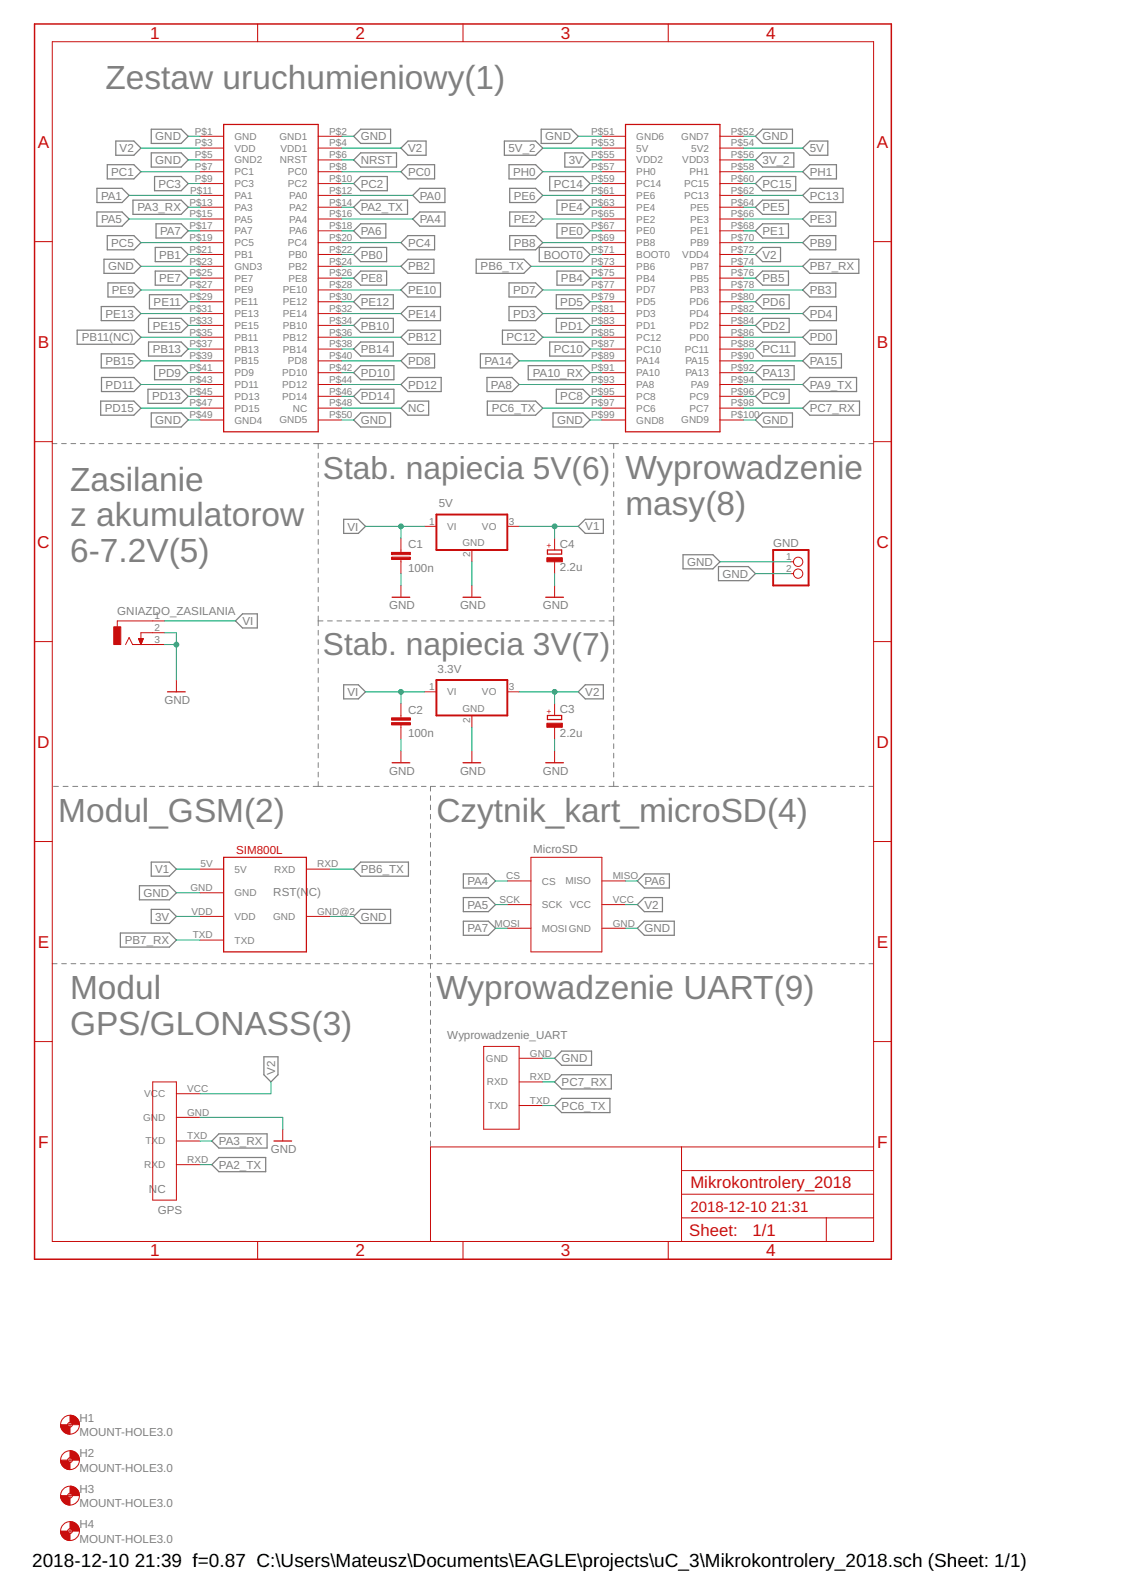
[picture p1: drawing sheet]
<svg xmlns="http://www.w3.org/2000/svg" width="210mm" height="297mm" viewBox="0 0 210 297" stroke-linecap="round" stroke-linejoin="round" font-family="sans-serif">
<g fill="none" stroke="#808080" stroke-width=".19">
<path d="M9.7 82.6h.9M11.5 82.6h.8M13.2 82.6h.9M15 82.6h.8M16.7 82.6h.9M18.4 82.6h.9M20.2 82.6h.8M21.9 82.6h.9M23.6 82.6h.9M25.4 82.6h.8M27.1 82.6h.9M28.9 82.6h.8"/>
<path d="M30.6 82.6h.9M32.3 82.6h.9M34.1 82.6h.8M35.8 82.6h.9M37.5 82.6h.9M39.3 82.6h.9M41 82.6h.9M42.8 82.6h.8M44.5 82.6h.9M46.2 82.6h.9M48 82.6h.8M49.7 82.6h.9"/>
<path d="M51.4 82.6h.9M53.2 82.6h.9M54.9 82.6h.9M56.7 82.6h.8M58.4 82.6h1.8M59.3 82.6v.9M59.3 84.4v.9M59.3 86.2v.9M59.3 88v.9M59.3 89.7v1M59.3 91.5v1M59.3 93.3v.9"/>
<path d="M59.3 95.1v.9M59.3 96.9v.9M59.3 98.7v.9M61 82.6h.9M62.8 82.6h.8M64.5 82.6h.9M66.3 82.6h.8M68 82.6h.9M69.7 82.6h.9M71.5 82.6h.9M73.2 82.6h.9M75 82.6h.9"/>
<path d="M76.7 82.6h.9M78.5 82.6h.9M80.2 82.6h.9M82 82.6h.8M83.7 82.6h.9M85.5 82.6h.8M87.2 82.6h.9M89 82.6h.8M90.7 82.6h.9M92.5 82.6h.8M94.2 82.6h.9M95.9 82.6h.9"/>
<path d="M97.7 82.6h.9M99.4 82.6h.9M101.2 82.6h.9M102.9 82.6h.9M104.7 82.6h.9M106.4 82.6h.9M108.2 82.6h.9M109.9 82.6h.9M111.7 82.6h.8M113.4 82.6h1.8M114.3 82.6v.9M114.3 84.4v.9"/>
<path d="M114.3 86.2v.9M114.3 88v.9M114.3 89.7v1M114.3 91.5v1M114.3 93.3v.9M114.3 95.1v.9M114.3 96.9v.9M114.3 98.7v.9M116.1 82.6h.8M117.8 82.6h.9M119.6 82.6h.9M121.3 82.6h.9"/>
<path d="M123.1 82.6h.9M124.9 82.6h.9M126.6 82.6h.9M128.4 82.6h.9M130.1 82.6h.9M131.9 82.6h.9M133.6 82.6h1M135.4 82.6h.9M137.2 82.6h.9M138.9 82.6h.9M140.7 82.6h.9M142.5 82.6h.8"/>
<path d="M144.2 82.6h.9M146 82.6h.9M147.7 82.6h.9M149.5 82.6h.9M151.3 82.6h.8M153 82.6h.9M154.8 82.6h.9M156.5 82.6h.9M158.3 82.6h.9M160.1 82.6h.9M161.8 82.6h.9M59.3 100.5v.9"/>
<path d="M59.3 102.2v.9M59.3 104v.9M59.3 105.8v.9M59.3 107.6v.9M59.3 109.4v.9M59.3 111.1v1M59.3 112.9v1M59.3 114.7v1.8M59.3 117.4v.9M59.3 119.1v1M59.3 115.6h.9M61 115.6h.9"/>
<path d="M62.8 115.6h.8M64.5 115.6h.9M66.3 115.6h.8M68 115.6h.9M69.7 115.6h.9M71.5 115.6h.9M73.2 115.6h.9M75 115.6h.9M76.7 115.6h.9M78.5 115.6h.9M80.2 115.6h.9M82 115.6h.8"/>
<path d="M83.7 115.6h.9M85.5 115.6h.8M87.2 115.6h.9M89 115.6h.8M90.7 115.6h.9M92.5 115.6h.8M94.2 115.6h.9M95.9 115.6h.9M97.7 115.6h.9M99.4 115.6h.9M101.2 115.6h.9M102.9 115.6h.9"/>
<path d="M104.7 115.6h.9M106.4 115.6h.9M108.2 115.6h.9M109.9 115.6h.9M111.7 115.6h.8M113.4 115.6h.9M114.3 100.5v.9M114.3 102.2v.9M114.3 104v.9M114.3 105.8v.9M114.3 107.6v.9M114.3 109.4v.9"/>
<path d="M114.3 111.1v1M114.3 112.9v1M114.3 114.7v1.8M114.3 117.4v.9M114.3 119.1v1M59.3 120.9v.9M59.3 122.7v.9M59.3 124.4v.9M59.3 126.2v.9M59.3 128v.8M59.3 129.7v.9M59.3 131.5v.9"/>
<path d="M59.3 133.2v.9M59.3 135v.9M59.3 136.8v.8M59.3 138.5v.9M114.3 120.9v.9M114.3 122.7v.9M114.3 124.4v.9M114.3 126.2v.9M114.3 128v.8M114.3 129.7v.9M114.3 131.5v.9M114.3 133.2v.9"/>
<path d="M114.3 135v.9M114.3 136.8v.8M114.3 138.5v.9M10 146.5h.9M11.7 146.5h1M13.5 146.5h1M15.3 146.5h1M17.1 146.5h1M18.9 146.5h1M20.7 146.5h.9M22.5 146.5h.9M24.3 146.5h.9"/>
<path d="M26.1 146.5h.9M27.9 146.5h.9M29.7 146.5h.9M31.5 146.5h.9M33.3 146.5h.9M35.1 146.5h.9M36.8 146.5h1M38.6 146.5h1M40.4 146.5h.9M42.2 146.5h.9M44 146.5h.9M45.8 146.5h.9"/>
<path d="M47.6 146.5h.9M49.4 146.5h.9M51.2 146.5h.9M53 146.5h.9M54.8 146.5h.9M56.6 146.5h.9M58.3 146.5h1.9M59.3 140.3v.9M59.3 142v.9M59.3 143.8v.9M59.3 145.6v.9M61 146.5h.9"/>
<path d="M62.8 146.5h.8M64.5 146.5h.9M66.3 146.5h.8M68 146.5h.9M69.7 146.5h.9M71.5 146.5h.9M73.2 146.5h.9M75 146.5h.9M76.7 146.5h.9M78.5 146.5h.9M80.2 146.5v.8M80.2 148.2v.9"/>
<path d="M80.2 149.9v.9M80.2 151.7v.8M80.2 153.4v.9M80.2 155.2v.8M80.2 156.9v.9M80.2 158.6v.9M80.2 146.5h.9M82 146.5h.8M83.7 146.5h.9M85.5 146.5h.8M87.2 146.5h.9M89 146.5h.8"/>
<path d="M90.7 146.5h.9M92.5 146.5h.8M94.2 146.5h.9M95.9 146.5h.9M97.7 146.5h.9M99.4 146.5h.9M101.2 146.5h.9M102.9 146.5h.9M104.7 146.5h.9M106.4 146.5h.9M108.2 146.5h.9M109.9 146.5h.9"/>
<path d="M111.7 146.5h.8M113.4 146.5h1.8M114.3 140.3v.9M114.3 142v.9M114.3 143.8v.9M114.3 145.6v.9M116.1 146.5h.8M117.8 146.5h.9M119.6 146.5h.9M121.3 146.5h.9M123.1 146.5h.9M124.9 146.5h.9"/>
<path d="M126.6 146.5h.9M128.4 146.5h.9M130.1 146.5h.9M131.9 146.5h.9M133.6 146.5h1M135.4 146.5h.9M137.2 146.5h.9M138.9 146.5h.9M140.7 146.5h.9M142.5 146.5h.8M144.2 146.5h.9M146 146.5h.9"/>
<path d="M147.7 146.5h.9M149.5 146.5h.9M151.3 146.5h.8M153 146.5h.9M154.8 146.5h.9M156.5 146.5h.9M158.3 146.5h.9M160.1 146.5h.9M161.8 146.5h.9M9.7 179.5h.9M11.5 179.5h.9M13.2 179.5h.9"/>
<path d="M15 179.5h.9M16.7 179.5h.9M18.5 179.5h.9M20.2 179.5h.9M22 179.5h.9M23.7 179.5h.9M25.5 179.5h.9M27.2 179.5h.9M29 179.5h.8M30.7 179.5h.9M32.5 179.5h.9M34.2 179.5h.9"/>
<path d="M36 179.5h.9M37.7 179.5h.9M39.5 179.5h.8M41.2 179.5h.9M42.9 179.5h.9M44.7 179.5h.9M46.5 179.5h.8M48.2 179.5h.9M50 179.5h.8M51.7 179.5h.9M53.4 179.5h.9M55.2 179.5h.9"/>
<path d="M56.9 179.5h.9M58.7 179.5h.9M60.4 179.5h.9M62.2 179.5h.9M63.9 179.5h.9M65.7 179.5h.9M67.4 179.5h.9M69.2 179.5h.9M70.9 179.5h.9M72.7 179.5h.9M74.4 179.5h.9M76.2 179.5h.8"/>
<path d="M77.9 179.5h.9M79.7 179.5h.9M80.2 160.4v.8M80.2 162.1v.9M80.2 163.8v.9M80.2 165.6v.8M80.2 167.3v.9M80.2 169v.9M80.2 170.8v.9M80.2 172.5v.9M80.2 174.3v.8M80.2 176v.9"/>
<path d="M80.2 177.7v.9M80.2 179.5v.8M81.4 179.5h.9M83.2 179.5h.9M84.9 179.5h.9M86.7 179.5h.8M88.4 179.5h.9M90.1 179.5h.9M91.9 179.5h.9M93.7 179.5h.8M95.4 179.5h.9M97.2 179.5h.8"/>
<path d="M98.9 179.5h.9M100.6 179.5h.9M102.4 179.5h.9M104.1 179.5h.9M105.9 179.5h.9M107.6 179.5h.9M109.4 179.5h.9M111.1 179.5h.9M112.9 179.5h.9M114.6 179.5h.9M116.4 179.5h.9M118.1 179.5h.9"/>
<path d="M119.9 179.5h.9M121.6 179.5h.9M123.4 179.5h.8M125.1 179.5h.9M126.9 179.5h.8M128.6 179.5h.9M130.4 179.5h.9M132.1 179.5h.9M133.9 179.5h.8M135.6 179.5h.9M137.4 179.5h.8M139.1 179.5h.9"/>
<path d="M140.8 179.5h.9M142.6 179.5h.9M144.4 179.5h.8M146.1 179.5h.9M147.8 179.5h.9M149.6 179.5h.9M151.3 179.5h.9M153.1 179.5h.9M154.8 179.5h.9M156.6 179.5h.9M158.3 179.5h.9M160.1 179.5h.9"/>
<path d="M161.8 179.5h.9M80.2 181.2v.9M80.2 182.9v.9M80.2 184.7v.9M80.2 186.4v.9M80.2 188.2v.8M80.2 189.9v.9M80.2 191.6v.9M80.2 193.4v.8M80.2 195.1v.9M80.2 196.8v.9M80.2 198.6v.9"/>
<path d="M80.2 200.3v.9M80.2 202.1v.8M80.2 203.8v.9M80.2 205.5v.9M80.2 207.3v.9M80.2 209v.9M80.2 210.8v.8M80.2 212.5v.9"/>
</g>
<g fill="none" stroke="#808080" stroke-width=".23">
<path d="M18.1 35.1h4.6l1.3 1.3-1.3 1.3h-4.6zM18.1 39.5h4.6l1.3 1.3-1.3 1.3h-4.6zM20 30.7h4.9l1.3 1.3-1.3 1.3h-4.9zM21.6 26.3h3.3l1.3 1.3-1.3 1.3h-3.3zM24.8 37.3h8.9l1.4 1.3-1.4 1.3h-8.9zM28.2 24.1h5.5l1.4 1.3-1.4 1.3h-5.5zM28.2 28.5h5.5l1.4 1.3-1.4 1.3h-5.5zM28.8 32.9h4.9l1.4 1.3-1.4 1.3h-4.9zM65.9 34.2l1.3-1.3h4.9v2.6h-4.9zM65.9 38.6l1.3-1.3h8.7v2.6h-8.7zM67.2 28.5h6.7v2.6h-6.7l-1.3-1.3zM67.2 24.1h5.5v2.6h-5.5l-1.3-1.3z"/>
<path d="M76 26.3h3.4v2.6h-3.4l-1.3-1.3zM76 30.7h4.9v2.6h-4.9l-1.3-1.3zM76.9 36.4l1.3-1.3h4.7v2.6h-4.7zM78.2 39.5h4.7v2.6h-4.7l-1.3-1.3zM93.9 26.3h5.9l1.3 1.3-1.3 1.3h-5.9zM94.8 30.7h5l1.3 1.3-1.3 1.3h-5zM94.9 35.1h4.9l1.3 1.3-1.3 1.3h-4.9zM94.9 39.5h4.9l1.3 1.3-1.3 1.3h-4.9zM100.8 24.1h5.6l1.3 1.3-1.3 1.3h-5.6zM102.4 32.9h6.2l1.3 1.3-1.3 1.3h-6.2zM103.7 37.3h4.9l1.3 1.3-1.3 1.3h-4.9zM105.2 28.5h3.4l1.3 1.3-1.3 1.3h-3.4z"/>
<path d="M140.7 29.8l1.3-1.3h5.8v2.6h-5.8zM140.7 34.2l1.3-1.3h6.2v2.6h-6.2zM140.7 38.6l1.3-1.3h4.9v2.6h-4.9zM140.7 25.4l1.3-1.3h5.6v2.6h-5.6zM149.5 27.6l1.3-1.3h3.4v2.6h-3.4zM149.5 32l1.3-1.3h5v2.6h-5zM149.5 36.4l1.3-1.3h6.2v2.6h-6.2zM18.9 57.1h6l1.3 1.3-1.3 1.3h-6zM19.4 48.3h5.5l1.3 1.3-1.3 1.3h-5.5zM20 43.9h4.9l1.3 1.3-1.3 1.3h-4.9zM20.1 52.7h4.8l1.3 1.3-1.3 1.3h-4.8zM27.7 59.3h6l1.4 1.3-1.4 1.3h-6z"/>
<path d="M27.8 54.9h5.9l1.4 1.3-1.4 1.3h-5.9zM28.9 50.5h4.8l1.4 1.3-1.4 1.3h-4.8zM28.9 46.1h4.8l1.4 1.3-1.4 1.3h-4.8zM29.1 41.7h4.6l1.4 1.3-1.4 1.3h-4.6zM65.9 51.8l1.3-1.3h4.8v2.6h-4.8zM65.9 56.2l1.3-1.3h6.1v2.6h-6.1zM67.2 41.7h4.7v2.6h-4.7l-1.3-1.3zM67.2 59.3h6.1v2.6h-6.1l-1.3-1.3zM67.2 46.1h4.8v2.6h-4.8l-1.3-1.3zM74.7 58.4l1.3-1.3h6v2.6h-6zM74.7 45.2l1.3-1.3h4.9v2.6h-4.9zM74.7 54l1.3-1.3h6v2.6h-6z"/>
<path d="M76 48.3h4.8v2.6h-4.8l-1.3-1.3zM88.7 48.3h8.9l1.3 1.3-1.3 1.3h-8.9zM94.8 52.7h5l1.3 1.3-1.3 1.3h-5zM94.8 57.1h5l1.3 1.3-1.3 1.3h-5zM94.9 43.9h4.9l1.3 1.3-1.3 1.3h-4.9zM100.4 46.1h8.2l1.3 1.3-1.3 1.3h-8.2zM103.6 54.9h5l1.3 1.3-1.3 1.3h-5zM103.6 59.3h5l1.3 1.3-1.3 1.3h-5zM103.7 41.7h4.9l1.3 1.3-1.3 1.3h-4.9zM103.7 50.5h4.9l1.3 1.3-1.3 1.3h-4.9zM140.7 43l1.3-1.3h4.9v2.6h-4.9zM140.7 51.8l1.3-1.3h4.9v2.6h-4.9z"/>
<path d="M140.7 56.2l1.3-1.3h5v2.6h-5zM140.7 47.4l1.3-1.3h3.4v2.6h-3.4zM149.5 45.2l1.3-1.3h4.9v2.6h-4.9zM149.5 49.6l1.3-1.3h9.2v2.6h-9.2zM149.5 54l1.3-1.3h4.9v2.6h-4.9zM149.5 58.4l1.3-1.3h5v2.6h-5zM149.5 40.8l1.3-1.3h4.9v2.6h-4.9zM14.4 61.5h10.5l1.3 1.3-1.3 1.3h-10.5zM18.8 74.7h6.1l1.3 1.3-1.3 1.3h-6.1zM18.9 65.9h6l1.3 1.3-1.3 1.3h-6zM18.9 70.3h6l1.3 1.3-1.3 1.3h-6zM27.6 72.5h6.1l1.4 1.3-1.4 1.3h-6.1z"/>
<path d="M27.7 63.7h6l1.4 1.3-1.4 1.3h-6zM28.2 76.9h5.5l1.4 1.3-1.4 1.3h-5.5zM28.8 68.1h4.9l1.4 1.3-1.4 1.3h-4.9zM65.9 73.8l1.3-1.3h6.2v2.6h-6.2zM65.9 78.2l1.3-1.3h5.5v2.6h-5.5zM65.9 65l1.3-1.3h6.1v2.6h-6.1zM67.2 68.1h6.2v2.6h-6.2l-1.3-1.3zM74.7 62.8l1.3-1.3h6v2.6h-6zM74.7 67.2l1.3-1.3h4.9v2.6h-4.9zM74.7 76l1.3-1.3h3.8v2.6h-3.8zM76 70.3h6.2v2.6h-6.2l-1.3-1.3zM89.5 65.9h5.9l1.3 1.3-1.3 1.3h-5.9z"/>
<path d="M90.7 70.3h4.7l1.3 1.3-1.3 1.3h-4.7zM90.8 74.7h9l1.3 1.3-1.3 1.3h-9zM93.6 61.5h6.2l1.3 1.3-1.3 1.3h-6.2zM98.4 68.1h10.2l1.3 1.3-1.3 1.3h-10.2zM102.4 63.7h6.2l1.3 1.3-1.3 1.3h-6.2zM103 76.9h5.6l1.3 1.3-1.3 1.3h-5.6zM103.6 72.5h5l1.3 1.3-1.3 1.3h-5zM140.7 60.6l1.3-1.3h5v2.6h-5zM140.7 65l1.3-1.3h6v2.6h-6zM140.7 73.8l1.3-1.3h5v2.6h-5zM140.7 69.4l1.3-1.3h5.9v2.6h-5.9zM140.7 78.2l1.3-1.3h5.6v2.6h-5.6z"/>
<path d="M149.5 62.8l1.3-1.3h5v2.6h-5zM149.5 67.2l1.3-1.3h5.9v2.6h-5.9zM149.5 71.6l1.3-1.3h8.7v2.6h-8.7zM149.5 76l1.3-1.3h9.3v2.6h-9.3zM64 96.7h2.7l1.4 1.3-1.4 1.3h-2.7zM107.7 98l1.3-1.3h3.4v2.6h-3.4zM43.9 115.6l1.3-1.3h2.7v2.6h-2.7zM127.2 103.3h5.6l1.3 1.3-1.3 1.3h-5.6zM133.8 105.5h5.6l1.3 1.3-1.3 1.3h-5.6zM64 127.5h2.7l1.4 1.3-1.4 1.4h-2.7zM107.7 128.8l1.3-1.3h3.4v2.7h-3.4zM22.4 173.8h9.1l1.4 1.3-1.4 1.3h-9.1z"/>
<path d="M26 165h5.5l1.4 1.3-1.4 1.3h-5.5zM28.2 169.4h3.3l1.4 1.3-1.4 1.3h-3.3zM28.2 160.5h3.3l1.4 1.4-1.4 1.3h-3.3zM65.9 170.7l1.3-1.3h5.5v2.6h-5.5zM65.9 161.9l1.3-1.4h8.9v2.7h-8.9zM86.3 171.6h4.7l1.3 1.3-1.3 1.3h-4.7zM86.3 167.2h4.7l1.3 1.3-1.3 1.3h-4.7zM86.3 162.8h4.7l1.3 1.3-1.3 1.3h-4.7zM118.7 172.9l1.3-1.3h5.6v2.6h-5.6zM118.7 168.5l1.3-1.3h3.4v2.6h-3.4zM118.7 164.1l1.3-1.3h4.7v2.6h-4.7zM49.1 196.8h2.7v3.4l-1.3 1.3-1.4-1.3z"/>
<path d="M104.6 195.7h5.6v2.7h-5.6l-1.3-1.3zM40.8 211.2h8.9v2.6h-8.9l-1.3-1.3zM40.8 215.6h8.7v2.6h-8.7l-1.3-1.3zM104.6 200.2h9.3v2.6h-9.3l-1.3-1.3zM104.6 204.6h9v2.6h-9l-1.3-1.3z"/>
</g>
<g fill="none" stroke="#c90d0c" stroke-width=".23">
<path d="M41.7 23.2h17.6v57.2h-17.6zM116.5 23.2h17.6v57.2h-17.6zM73 111.2h3.3M86.2 111.2h3.3M101.6 111.2h3.3M102 102.4h2.6v.8h-2.6zM31.2 128.8h3.3M102 133.2h2.6v.8h-2.6zM41.7 159.7h15.4v17.6h-15.4zM73 142h3.3M86.2 142h3.3M101.6 142h3.3"/>
<path d="M51 212.5h3.3"/>
</g>
<g fill="none" stroke="#c90d0c" stroke-width=".19">
<path d="M9.7 7.8h153v223.4h-153zM48 4.5v3.3M86.2 4.5v3.3M124.5 4.5v3.3M37.3 25.4h4.4M37.3 27.6h4.4M37.3 29.8h4.4M37.3 32h4.4M37.3 34.2h4.4M37.3 36.4h4.4M37.3 38.6h4.4M59.3 25.4h4.4"/>
<path d="M59.3 27.6h4.4M59.3 29.8h4.4M59.3 32h4.4M59.3 34.2h4.4M59.3 36.4h4.4M59.3 38.6h4.4M112.1 25.4h4.4M112.1 27.6h4.4M112.1 29.8h4.4M112.1 32h4.4M112.1 34.2h4.4M112.1 36.4h4.4"/>
<path d="M112.1 38.6h4.4M134.1 25.4h4.4M134.1 27.6h4.4M134.1 29.8h4.4M134.1 32h4.4M134.1 34.2h4.4M134.1 36.4h4.4M134.1 38.6h4.4M6.4 45h3.3M37.3 40.8h4.4M37.3 43h4.4M37.3 45.2h4.4"/>
<path d="M37.3 47.4h4.4M37.3 49.6h4.4M37.3 51.8h4.4M37.3 54h4.4M37.3 56.2h4.4M37.3 58.4h4.4M59.3 40.8h4.4M59.3 43h4.4M59.3 45.2h4.4M59.3 47.4h4.4M59.3 49.6h4.4M59.3 51.8h4.4"/>
<path d="M59.3 54h4.4M59.3 56.2h4.4M59.3 58.4h4.4M112.1 40.8h4.4M112.1 43h4.4M112.1 45.2h4.4M112.1 47.4h4.4M112.1 49.6h4.4M112.1 51.8h4.4M112.1 54h4.4M112.1 56.2h4.4M112.1 58.4h4.4"/>
<path d="M134.1 40.8h4.4M134.1 43h4.4M134.1 45.2h4.4M134.1 47.4h4.4M134.1 49.6h4.4M134.1 51.8h4.4M134.1 54h4.4M134.1 56.2h4.4M134.1 58.4h4.4M162.7 45h3.3M37.3 60.6h4.4M37.3 62.8h4.4"/>
<path d="M37.3 65h4.4M37.3 67.2h4.4M37.3 69.4h4.4M37.3 71.6h4.4M37.3 73.8h4.4M37.3 76h4.4M37.3 78.2h4.4M59.3 60.6h4.4M59.3 62.8h4.4M59.3 65h4.4M59.3 67.2h4.4M59.3 69.4h4.4"/>
<path d="M59.3 71.6h4.4M59.3 73.8h4.4M59.3 76h4.4M59.3 78.2h4.4M112.1 60.6h4.4M112.1 62.8h4.4M112.1 65h4.4M112.1 67.2h4.4M112.1 69.4h4.4M112.1 71.6h4.4M112.1 73.8h4.4M112.1 76h4.4"/>
<path d="M112.1 78.2h4.4M134.1 60.6h4.4M134.1 62.8h4.4M134.1 65h4.4M134.1 67.2h4.4M134.1 69.4h4.4M134.1 71.6h4.4M134.1 73.8h4.4M134.1 76h4.4M134.1 78.2h4.4M6.4 82.3h3.3M79.1 98h2.2"/>
<path d="M94.5 98h2.2M162.7 82.3h3.3M6.4 119.5h3.3M25.8 118.9h.9l-.5 1.1zM25.8 119h.8M25.9 119.1h.7M25.9 119.3h.7M26 119.3h.5M26 119.4h.5M26.1 119.5h.3M26.1 119.7h.3M26.2 119.8h.1"/>
<path d="M26.2 120h.1M30.6 115.6h-8.8v1.1M30.6 117.8h-4.4v2.2M74.7 100.2v2.7M74.7 104.2v2.6M74.7 109v2.2M87.9 102.4v2.2M87.9 109v2.2M103.3 100.2v2.2M103.3 104.6v2.2M103.3 109v2.2M147.3 104.6h.5"/>
<path d="M147.3 106.8h.5M162.7 119.5h3.3M23.4 120l.6-1.3 .7 1.3h5.9M32.9 126.6v2.2M74.7 131v2.7M74.7 135v2.6M74.7 139.8v2.2M79.1 128.8h2.2M87.9 133.2v2.2M87.9 139.8v2.2M94.5 128.8h2.2M103.3 131v2.2"/>
<path d="M103.3 135.4v2.2M103.3 139.8v2.2M6.4 156.7h3.3M98.9 159.7h13.2v17.6h-13.2zM162.7 156.7h3.3M37.3 170.7h4.4M37.3 166.3h4.4M37.3 161.9h4.4M37.3 175.1h4.4M57.1 170.7h4.4M57.1 161.9h4.4M94.5 164.1h4.4"/>
<path d="M94.5 168.5h4.4M94.5 172.9h4.4M112.1 164.1h4.4M112.1 168.5h4.4M112.1 172.9h4.4M6.4 194h3.3M90.1 194.9h6.6v15.4h-6.6zM96.7 197.1h4.4M162.7 194h3.3M28.4 201.5h4.5v22h-4.5zM32.9 203.7h4.4M32.9 208.1h4.4"/>
<path d="M32.9 212.5h4.4M32.9 216.9h4.4M52.7 210.3v2.2M96.7 201.5h4.4M96.7 205.9h4.4M126.9 213.6v17.6M126.9 218h35.8M162.7 213.6h-82.5v17.6M48 231.2v3.3M86.2 231.2v3.3M124.5 231.2v3.3M126.9 226.8h35.8"/>
<path d="M126.9 222.4h35.8M153.9 226.8v4.4M12.6 265.3h.9M12.6 271.9h.9M12.6 278.5h.9M13 264.9v.9M13 271.5v.9M13 278.1v.9M12.6 285.1h.9M13 284.7v.9"/>
<circle cx="148.7" cy="104.6" r=".87"/>
<circle cx="148.7" cy="106.8" r=".87"/>
<circle cx="13" cy="271.9" r="1.76"/>
<circle cx="13" cy="278.5" r="1.76"/>
<circle cx="13" cy="265.3" r="1.76"/>
<circle cx="13" cy="265.3" r=".44"/>
<circle cx="13" cy="271.9" r=".44"/>
<circle cx="13" cy="278.5" r=".44"/>
<circle cx="13" cy="285.1" r="1.76"/>
<circle cx="13" cy="285.1" r=".44"/>
</g>
<path d="M81.3 95.8h13.2v6.6h-13.2zM144 102.4h6.6v6.6h-6.6zM81.3 126.6h13.2v6.6h-13.2z" fill="none" stroke="#c90d0c" stroke-width=".36"/>
<g fill="#c90d0c" stroke="#c90d0c" stroke-width=".19">
<path d="M72.9 103.8h3.5v.4h-3.5z"/>
<path d="M72.9 102.9h3.5v.4h-3.5z"/>
<path d="M72.9 134.6h3.5v.4h-3.5z"/>
<path d="M72.9 133.7h3.5v.4h-3.5z"/>
<path d="M101.9 103.9h2.8v.7h-2.8z"/>
<path d="M101.9 134.7h2.8v.7h-2.8z"/>
<path d="M21.2 116.7h1.3v3.3h-1.3z"/>
</g>
<path d="M6.4 4.5h159.6v230h-159.6z" fill="none" stroke="#c90d0c" stroke-width=".28"/>
<g fill="#c90d0c" stroke="#c90d0c" stroke-width=".19">
<path d="M13 263.6a1.71 1.71 0 0 1 1.8 1.7h-1.3l-.1-.3-.4-.1z" fill-rule="evenodd"/>
<path d="M11.3 265.3h1.3l.1 .3 .3 .2v1.3a1.75 1.75 0 0 1-1.7-1.8z" fill-rule="evenodd"/>
<path d="M13 270.2a1.71 1.71 0 0 1 1.8 1.7h-1.3l-.1-.3-.4-.1z" fill-rule="evenodd"/>
<path d="M11.3 271.9h1.3l.1 .3 .3 .2v1.3a1.75 1.75 0 0 1-1.7-1.8z" fill-rule="evenodd"/>
<path d="M13 276.8a1.71 1.71 0 0 1 1.8 1.7h-1.3l-.1-.3-.4-.1z" fill-rule="evenodd"/>
<path d="M11.3 278.5h1.3l.1 .3 .3 .2v1.3a1.75 1.75 0 0 1-1.7-1.8z" fill-rule="evenodd"/>
<path d="M13 283.4a1.71 1.71 0 0 1 1.8 1.7h-1.3l-.1-.3-.4-.1z" fill-rule="evenodd"/>
<path d="M11.3 285.1h1.3l.1 .3 .3 .2v1.3a1.75 1.75 0 0 1-1.7-1.8z" fill-rule="evenodd"/>
</g>
<g fill="none" stroke="#0dab76" stroke-width=".19">
<path d="M24 36.4h13.3M26.2 27.6h11.1M26.2 32h11.1M35.1 29.8h2.2M35.1 34.2h2.2M35.1 38.6h2.2M35.1 25.4h2.2M63.7 27.6h11M63.7 29.8h2.2M63.7 32h11M63.7 34.2h2.2M63.7 36.4h13.2"/>
<path d="M63.7 38.6h2.2M63.7 25.4h2.2M101.1 27.6h11M101.1 32h11M101.1 36.4h11M107.7 25.4h4.4M109.9 29.8h2.2M109.9 34.2h2.2M109.9 38.6h2.2M138.5 27.6h11M138.5 29.8h2.2M138.5 32h11"/>
<path d="M138.5 34.2h2.2M138.5 36.4h11M138.5 38.6h2.2M138.5 25.4h2.2M24 40.8h13.3M26.2 45.2h11.1M26.2 49.6h11.1M26.2 54h11.1M26.2 58.4h11.1M35.1 43h2.2M35.1 51.8h2.2M35.1 56.2h2.2"/>
<path d="M35.1 47.4h2.2M63.7 43h2.2M63.7 45.2h11M63.7 49.6h11M63.7 51.8h2.2M63.7 54h11M63.7 56.2h2.2M63.7 58.4h11M63.7 40.8h13.2M63.7 47.4h2.2M98.9 49.6h13.2M101.1 45.2h11"/>
<path d="M101.1 54h11M101.1 58.4h11M101.1 40.8h11M109.9 43h2.2M109.9 51.8h2.2M109.9 56.2h2.2M109.9 47.4h2.2M138.5 43h2.2M138.5 45.2h11M138.5 49.6h11M138.5 51.8h2.2M138.5 54h11"/>
<path d="M138.5 56.2h2.2M138.5 58.4h11M138.5 40.8h11M138.5 47.4h2.2M26.2 62.8h11.1M26.2 67.2h11.1M26.2 71.6h11.1M26.2 76h11.1M35.1 60.6h2.2M35.1 65h2.2M35.1 73.8h2.2M35.1 69.4h2.2"/>
<path d="M35.1 78.2h2.2M63.7 60.6h2.2M63.7 62.8h11M63.7 65h2.2M63.7 67.2h11M63.7 71.6h11M63.7 73.8h2.2M63.7 69.4h2.2M63.7 78.2h2.2M63.7 76h11M96.7 67.2h15.4M96.7 71.6h15.4"/>
<path d="M101.1 62.8h11M101.1 76h11M109.9 60.6h2.2M109.9 65h2.2M109.9 73.8h2.2M109.9 69.4h2.2M109.9 78.2h2.2M138.5 60.6h2.2M138.5 62.8h11M138.5 65h2.2M138.5 67.2h11M138.5 71.6h11"/>
<path d="M138.5 73.8h2.2M138.5 69.4h2.2M138.5 78.2h2.2M138.5 76h11M68.1 98h11M74.7 98v2.2M96.7 98h11M103.3 98v2.2M30.6 117.8h2.3v8.8M30.6 115.6h13.3M74.7 106.8v2.2M87.9 104.6v4.4"/>
<path d="M103.3 106.8v2.2M134.1 104.6h13.2M140.7 106.8h6.6M30.6 120h2.3M68.1 128.8h11M74.7 128.8v2.2M74.7 137.6v2.2M87.9 135.4v4.4M96.7 128.8h11M103.3 128.8v2.2M103.3 137.6v2.2M32.9 170.7h4.4"/>
<path d="M32.9 161.9h4.4M32.9 175.1h4.4M32.9 166.3h4.4M61.5 170.7h4.4M61.5 161.9h4.4M92.3 172.9h2.2M92.3 168.5h2.2M92.3 164.1h2.2M116.5 172.9h2.2M116.5 168.5h2.2M116.5 164.1h2.2M101.1 197.1h2.2"/>
<path d="M37.3 208.1h15.4v2.2M37.3 212.5h2.2M37.3 216.9h2.2M50.5 201.5v2.2h-13.2M101.1 201.5h2.2M101.1 205.9h2.2"/>
</g>
<g fill="#0dab76" stroke="#0dab76" stroke-width=".19">
<circle cx="32.9" cy="120" r=".44"/>
<circle cx="103.3" cy="98" r=".44"/>
<circle cx="103.3" cy="128.8" r=".44"/>
<circle cx="74.7" cy="98" r=".44"/>
<circle cx="74.7" cy="128.8" r=".44"/>
</g>
<g font-size="6.2" fill="#808080">
<text x="19.6" y="16.6">Zestaw uruchumieniowy(1)</text>
<text x="13" y="91.4">Zasilanie</text>
<text x="116.5" y="95.8">masy(8)</text>
<text x="13" y="98">z akumulatorow</text>
<text x="13" y="104.6">6-7.2V(5)</text>
<text x="10.8" y="153.1">Modul_GSM(2)</text>
<text x="81.3" y="153.1">Czytnik_kart_microSD(4)</text>
<text x="13" y="186.1">Modul</text>
<text x="81.3" y="186.1">Wyprowadzenie UART(9)</text>
<text x="13" y="192.7">GPS/GLONASS(3)</text>
</g>
<g font-size="5.9" fill="#808080">
<text x="60.1" y="89.2">Stab. napiecia 5V(6) Wyprowadzenie</text>
<text x="60.1" y="122">Stab. napiecia 3V(7)</text>
</g>
<g font-size="3.5">
<text x="6" y="291.8">2018-12-10</text>
<text x="25.1" y="291.8">21:39 f=0.87 C:\Users\Mateusz\Documents\EAGLE\projects\uC_3\Mikrokontrolery_2018.sch (Sheet: 1/1)</text>
</g>
<g font-size="3.2" fill="#c90d0c">
<text x="28" y="7.2">1</text>
<text x="66.2" y="7.2">2</text>
<text x="104.5" y="7.2">3</text>
<text x="142.7" y="7.2">4</text>
<text x="7" y="27.5">A</text>
<text x="163.3" y="27.5">A</text>
<text x="7" y="64.8">B</text>
<text x="163.3" y="64.8">B</text>
<text x="6.9" y="102">C</text>
<text x="163.2" y="102">C</text>
<text x="6.9" y="139.2">D</text>
<text x="163.2" y="139.2">D</text>
<text x="7" y="176.5">E</text>
<text x="163.3" y="176.5">E</text>
<text x="7.1" y="213.7">F</text>
<text x="163.4" y="213.7">F</text>
<text x="28" y="234">1</text>
<text x="66.2" y="234">2</text>
<text x="104.5" y="234">3</text>
<text x="142.7" y="234">4</text>
</g>
<g font-size="3.1" fill="#c90d0c">
<text x="128.6" y="221.3">Mikrokontrolery_2018</text>
<text x="128.4" y="230.2">Sheet:</text>
<text x="140.2" y="230.1">1/1</text>
</g>
<g font-size="2.8" fill="#c90d0c">
<text x="128.6" y="225.7">2018-12-10</text>
<text x="143.6" y="225.7">21:31</text>
</g>
<g font-size="2.2" fill="#808080">
<text x="22.3" y="28.4">V2</text>
<text x="28.9" y="26.2">GND</text>
<text x="67.2" y="26.2">GND</text>
<text x="76" y="28.4">V2</text>
<text x="94.7" y="28.4">5V_2</text>
<text x="101.6" y="26.2">GND</text>
<text x="142" y="26.2">GND</text>
<text x="150.8" y="28.4">5V</text>
<text x="20.7" y="32.8">PC1</text>
<text x="28.9" y="30.6">GND</text>
<text x="29.5" y="35">PC3</text>
<text x="67.2" y="30.6">NRST</text>
<text x="67.2" y="35">PC2</text>
<text x="76" y="32.8">PC0</text>
<text x="95.6" y="32.8">PH0</text>
<text x="103.1" y="35">PC14</text>
<text x="105.9" y="30.6">3V</text>
<text x="142" y="35">PC15</text>
<text x="142" y="30.6">3V_2</text>
<text x="150.8" y="32.8">PH1</text>
<text x="18.8" y="37.2">PA1</text>
<text x="18.8" y="41.6">PA5</text>
<text x="25.6" y="39.4">PA3_RX</text>
<text x="67.2" y="39.4">PA2_TX</text>
<text x="78.2" y="37.2">PA0</text>
<text x="78.2" y="41.6">PA4</text>
<text x="95.7" y="37.2">PE6</text>
<text x="95.7" y="41.6">PE2</text>
<text x="104.5" y="39.4">PE4</text>
<text x="142" y="39.4">PE5</text>
<text x="150.8" y="37.2">PC13</text>
<text x="150.8" y="41.6">PE3</text>
<text x="20.7" y="46">PC5</text>
<text x="29.8" y="43.8">PA7</text>
<text x="67.2" y="43.8">PA6</text>
<text x="76" y="46">PC4</text>
<text x="95.7" y="46">PB8</text>
<text x="104.5" y="43.8">PE0</text>
<text x="142" y="43.8">PE1</text>
<text x="150.8" y="46">PB9</text>
<text x="20.1" y="50.4">GND</text>
<text x="29.6" y="48.2">PB1</text>
<text x="29.6" y="52.6">PE7</text>
<text x="67.2" y="48.2">PB0</text>
<text x="67.2" y="52.6">PE8</text>
<text x="76" y="50.4">PB2</text>
<text x="89.5" y="50.4">PB6_TX</text>
<text x="101.3" y="48.2">BOOT0</text>
<text x="104.5" y="52.6">PB4</text>
<text x="142" y="52.6">PB5</text>
<text x="142" y="48.2">V2</text>
<text x="150.8" y="50.4">PB7_RX</text>
<text x="19.6" y="59.2">PE13</text>
<text x="20.8" y="54.8">PE9</text>
<text x="28.6" y="57">PE11</text>
<text x="67.2" y="57">PE12</text>
<text x="76" y="54.8">PE10</text>
<text x="76" y="59.2">PE14</text>
<text x="95.6" y="54.8">PD7</text>
<text x="95.6" y="59.2">PD3</text>
<text x="104.4" y="57">PD5</text>
<text x="142" y="57">PD6</text>
<text x="150.8" y="54.8">PB3</text>
<text x="150.8" y="59.2">PD4</text>
<text x="15.2" y="63.6">PB11(NC)</text>
<text x="28.4" y="61.4">PE15</text>
<text x="28.4" y="65.8">PB13</text>
<text x="67.2" y="65.8">PB14</text>
<text x="67.2" y="61.4">PB10</text>
<text x="76" y="63.6">PB12</text>
<text x="94.3" y="63.6">PC12</text>
<text x="103.1" y="65.8">PC10</text>
<text x="104.4" y="61.4">PD1</text>
<text x="142" y="61.4">PD2</text>
<text x="142" y="65.8">PC11</text>
<text x="150.8" y="63.6">PD0</text>
<text x="19.6" y="68">PB15</text>
<text x="29.5" y="70.2">PD9</text>
<text x="67.2" y="70.2">PD10</text>
<text x="76" y="68">PD8</text>
<text x="90.2" y="68">PA14</text>
<text x="99.2" y="70.2">PA10_RX</text>
<text x="142" y="70.2">PA13</text>
<text x="150.8" y="68">PA15</text>
<text x="19.5" y="76.8">PD15</text>
<text x="19.7" y="72.4">PD11</text>
<text x="28.3" y="74.6">PD13</text>
<text x="67.2" y="74.6">PD14</text>
<text x="76" y="76.8">NC</text>
<text x="76" y="72.4">PD12</text>
<text x="91.4" y="72.4">PA8</text>
<text x="91.6" y="76.8">PC6_TX</text>
<text x="104.4" y="74.6">PC8</text>
<text x="142" y="74.6">PC9</text>
<text x="150.8" y="72.4">PA9_TX</text>
<text x="150.8" y="76.8">PC7_RX</text>
<text x="28.9" y="79">GND</text>
<text x="67.2" y="79">GND</text>
<text x="103.8" y="79">GND</text>
<text x="142" y="79">GND</text>
<text x="81.7" y="94.5">5V</text>
<text x="64.7" y="98.8">VI</text>
<text x="109" y="98.8">V1</text>
<text x="144" y="101.9">GND</text>
<text x="76" y="106.5">100n</text>
<text x="76" y="102.1">C1</text>
<text x="104.3" y="106.4">2.2u</text>
<text x="104.3" y="102">C4</text>
<text x="128" y="105.4">GND</text>
<text x="134.6" y="107.6">GND</text>
<text x="72.5" y="113.4">GND</text>
<text x="85.7" y="113.4">GND</text>
<text x="101.1" y="113.4">GND</text>
<text x="21.8" y="114.5">GNIAZDO_ZASILANIA</text>
<text x="45.2" y="116.4">VI</text>
<text x="81.5" y="125.3">3.3V</text>
<text x="30.7" y="131">GND</text>
<text x="64.7" y="129.6">VI</text>
<text x="109" y="129.6">V2</text>
<text x="76" y="137.3">100n</text>
<text x="76" y="132.9">C2</text>
<text x="104.3" y="137.2">2.2u</text>
<text x="104.3" y="132.8">C3</text>
<text x="72.5" y="144.2">GND</text>
<text x="85.7" y="144.2">GND</text>
<text x="101.1" y="144.2">GND</text>
<text x="99.3" y="158.8">MicroSD</text>
<text x="26.7" y="167">GND</text>
<text x="28.9" y="162.6">V1</text>
<text x="50.9" y="166.9">RST(N</text>
<text x="57.5" y="166.9">C)</text>
<text x="67.2" y="162.6">PB6_TX</text>
<text x="87" y="164.8">PA4</text>
<text x="120" y="164.8">PA6</text>
<text x="28.9" y="171.4">3V</text>
<text x="67.2" y="171.4">GND</text>
<text x="87" y="169.2">PA5</text>
<text x="87" y="173.6">PA7</text>
<text x="120" y="173.6">GND</text>
<text x="120" y="169.2">V2</text>
<text x="23.2" y="175.8">PB7_RX</text>
<text x="83.3" y="193.6">Wyprowadzenie_UART</text>
<text x="104.6" y="197.9">GND</text>
<text x="51.2" y="200.2" transform="rotate(-90 51.2 200.2)">V2</text>
<text x="104.6" y="202.3">PC7_RX</text>
<text x="104.6" y="206.7">PC6_TX</text>
<text x="40.8" y="213.3">PA3_RX</text>
<text x="50.5" y="214.7">GND</text>
<text x="40.8" y="217.7">PA2_TX</text>
<text x="27.7" y="222.2">NC</text>
<text x="29.4" y="226.1">GPS</text>
<text x="14.8" y="267.5">MOUNT-HOLE3.0</text>
<text x="14.8" y="264.8">H1</text>
<text x="14.8" y="274.1">MOUNT-HOLE3.0</text>
<text x="14.8" y="271.4">H2</text>
<text x="14.8" y="280.7">MOUNT-HOLE3.0</text>
<text x="14.8" y="278">H3</text>
<text x="14.8" y="287.3">MOUNT-HOLE3.0</text>
<text x="14.8" y="284.6">H4</text>
</g>
<text font-size="2.2" fill="#c90d0c" x="44" y="159">SIM800L</text>
<g font-size="1.9" fill="#808080">
<text x="36.3" y="25.1">P$1</text>
<text x="36.3" y="27.3">P$3</text>
<text x="36.3" y="29.5">P$5</text>
<text x="43.7" y="26">GND</text>
<text x="43.7" y="28.2">VDD</text>
<text x="52.1" y="26">GND1</text>
<text x="52.2" y="28.2">VDD1</text>
<text x="61.3" y="27.3">P$4</text>
<text x="61.3" y="29.5">P$6</text>
<text x="61.3" y="25.1">P$2</text>
<text x="110.1" y="25.1">P$51</text>
<text x="110.1" y="27.3">P$53</text>
<text x="110.1" y="29.5">P$55</text>
<text x="118.5" y="26">GND6</text>
<text x="118.5" y="28.2">5V</text>
<text x="126.9" y="26">GND7</text>
<text x="128.8" y="28.2">5V2</text>
<text x="136.1" y="25.1">P$52</text>
<text x="136.1" y="27.3">P$54</text>
<text x="136.1" y="29.5">P$56</text>
<text x="36.3" y="31.7">P$7</text>
<text x="36.3" y="33.9">P$9</text>
<text x="43.7" y="32.6">PC1</text>
<text x="43.7" y="34.8">PC3</text>
<text x="43.7" y="30.4">GND2</text>
<text x="52.1" y="30.4">NRST</text>
<text x="53.6" y="32.6">PC0</text>
<text x="53.6" y="34.8">PC2</text>
<text x="61.3" y="31.7">P$8</text>
<text x="61.3" y="33.9">P$10</text>
<text x="110.1" y="31.7">P$57</text>
<text x="110.1" y="33.9">P$59</text>
<text x="118.5" y="30.4">VDD2</text>
<text x="118.5" y="32.6">PH0</text>
<text x="118.5" y="34.8">PC14</text>
<text x="127.1" y="30.4">VDD3</text>
<text x="127.4" y="34.8">PC15</text>
<text x="128.4" y="32.6">PH1</text>
<text x="136.1" y="31.7">P$58</text>
<text x="136.1" y="33.9">P$60</text>
<text x="35.3" y="38.3">P$13</text>
<text x="35.3" y="40.5">P$15</text>
<text x="35.4" y="36.1">P$11</text>
<text x="43.7" y="37">PA1</text>
<text x="43.7" y="39.2">PA3</text>
<text x="43.7" y="41.5">PA5</text>
<text x="53.9" y="37">PA0</text>
<text x="53.9" y="39.2">PA2</text>
<text x="53.9" y="41.4">PA4</text>
<text x="61.3" y="36.1">P$12</text>
<text x="61.3" y="38.3">P$14</text>
<text x="61.3" y="40.5">P$16</text>
<text x="110.1" y="36.1">P$61</text>
<text x="110.1" y="38.3">P$63</text>
<text x="110.1" y="40.5">P$65</text>
<text x="118.5" y="37">PE6</text>
<text x="118.5" y="39.2">PE4</text>
<text x="118.5" y="41.5">PE2</text>
<text x="127.4" y="37">PC13</text>
<text x="128.5" y="39.2">PE5</text>
<text x="128.5" y="41.4">PE3</text>
<text x="136.1" y="36.1">P$62</text>
<text x="136.1" y="38.3">P$64</text>
<text x="136.1" y="40.5">P$66</text>
<text x="35.3" y="42.7">P$17</text>
<text x="35.3" y="44.9">P$19</text>
<text x="35.3" y="47.1">P$21</text>
<text x="43.7" y="43.7">PA7</text>
<text x="43.7" y="45.9">PC5</text>
<text x="53.6" y="45.8">PC4</text>
<text x="53.9" y="43.6">PA6</text>
<text x="61.3" y="42.7">P$18</text>
<text x="61.3" y="44.9">P$20</text>
<text x="61.3" y="47.1">P$22</text>
<text x="110.1" y="42.7">P$67</text>
<text x="110.1" y="44.9">P$69</text>
<text x="110.1" y="47.1">P$71</text>
<text x="118.5" y="43.7">PE0</text>
<text x="118.5" y="45.9">PB8</text>
<text x="128.5" y="43.6">PE1</text>
<text x="128.5" y="45.8">PB9</text>
<text x="136.1" y="42.7">P$68</text>
<text x="136.1" y="44.9">P$70</text>
<text x="136.1" y="47.1">P$72</text>
<text x="35.3" y="49.3">P$23</text>
<text x="35.3" y="51.5">P$25</text>
<text x="35.3" y="53.7">P$27</text>
<text x="43.7" y="48.1">PB1</text>
<text x="43.7" y="50.3">GND3</text>
<text x="43.7" y="52.5">PE7</text>
<text x="53.7" y="48">PB0</text>
<text x="53.7" y="50.2">PB2</text>
<text x="53.7" y="52.4">PE8</text>
<text x="61.3" y="49.3">P$24</text>
<text x="61.3" y="51.5">P$26</text>
<text x="61.3" y="53.7">P$28</text>
<text x="110.1" y="49.3">P$73</text>
<text x="110.1" y="51.5">P$75</text>
<text x="110.1" y="53.7">P$77</text>
<text x="118.5" y="48.1">BOOT0</text>
<text x="118.5" y="50.3">PB6</text>
<text x="118.5" y="52.5">PB4</text>
<text x="127.1" y="48">VDD4</text>
<text x="128.5" y="50.2">PB7</text>
<text x="128.5" y="52.4">PB5</text>
<text x="136.1" y="49.3">P$74</text>
<text x="136.1" y="51.5">P$76</text>
<text x="136.1" y="53.7">P$78</text>
<text x="35.3" y="55.9">P$29</text>
<text x="35.3" y="58.1">P$31</text>
<text x="43.7" y="54.7">PE9</text>
<text x="43.7" y="56.9">PE11</text>
<text x="43.7" y="59.1">PE13</text>
<text x="52.7" y="54.7">PE10</text>
<text x="52.7" y="56.9">PE12</text>
<text x="52.7" y="59.1">PE14</text>
<text x="61.3" y="55.9">P$30</text>
<text x="61.3" y="58.1">P$32</text>
<text x="110.1" y="55.9">P$79</text>
<text x="110.1" y="58.1">P$81</text>
<text x="118.5" y="54.7">PD7</text>
<text x="118.5" y="56.9">PD5</text>
<text x="118.5" y="59.1">PD3</text>
<text x="128.4" y="56.9">PD6</text>
<text x="128.4" y="59.1">PD4</text>
<text x="128.5" y="54.7">PB3</text>
<text x="136.1" y="55.9">P$80</text>
<text x="136.1" y="58.1">P$82</text>
<text x="35.3" y="60.3">P$33</text>
<text x="35.3" y="62.5">P$35</text>
<text x="35.3" y="64.7">P$37</text>
<text x="43.7" y="61.3">PE15</text>
<text x="43.7" y="63.5">PB11</text>
<text x="43.7" y="65.7">PB13</text>
<text x="52.7" y="61.3">PB10</text>
<text x="52.7" y="63.5">PB12</text>
<text x="52.7" y="65.7">PB14</text>
<text x="61.3" y="60.3">P$34</text>
<text x="61.3" y="62.5">P$36</text>
<text x="61.3" y="64.7">P$38</text>
<text x="110.1" y="60.3">P$83</text>
<text x="110.1" y="62.5">P$85</text>
<text x="110.1" y="64.7">P$87</text>
<text x="118.5" y="61.3">PD1</text>
<text x="118.5" y="63.5">PC12</text>
<text x="118.5" y="65.7">PC10</text>
<text x="127.5" y="65.7">PC11</text>
<text x="128.4" y="61.3">PD2</text>
<text x="128.4" y="63.5">PD0</text>
<text x="136.1" y="60.3">P$84</text>
<text x="136.1" y="62.5">P$86</text>
<text x="136.1" y="64.7">P$88</text>
<text x="35.3" y="66.9">P$39</text>
<text x="35.3" y="69.1">P$41</text>
<text x="35.3" y="71.3">P$43</text>
<text x="43.7" y="67.9">PB15</text>
<text x="43.7" y="70.1">PD9</text>
<text x="52.6" y="70.1">PD10</text>
<text x="53.6" y="67.9">PD8</text>
<text x="61.3" y="66.9">P$40</text>
<text x="61.3" y="69.1">P$42</text>
<text x="61.3" y="71.3">P$44</text>
<text x="110.1" y="66.9">P$89</text>
<text x="110.1" y="69.1">P$91</text>
<text x="110.1" y="71.3">P$93</text>
<text x="118.5" y="67.9">PA14</text>
<text x="118.5" y="70.1">PA10</text>
<text x="127.7" y="67.9">PA15</text>
<text x="127.7" y="70.1">PA13</text>
<text x="136.1" y="66.9">P$90</text>
<text x="136.1" y="69.1">P$92</text>
<text x="136.1" y="71.3">P$94</text>
<text x="35.3" y="73.5">P$45</text>
<text x="35.3" y="75.7">P$47</text>
<text x="35.3" y="77.9">P$49</text>
<text x="43.7" y="72.3">PD11</text>
<text x="43.7" y="74.5">PD13</text>
<text x="43.7" y="76.7">PD15</text>
<text x="52.6" y="72.3">PD12</text>
<text x="52.6" y="74.5">PD14</text>
<text x="54.5" y="76.7">NC</text>
<text x="61.3" y="73.5">P$46</text>
<text x="61.3" y="75.7">P$48</text>
<text x="61.3" y="77.9">P$50</text>
<text x="110.1" y="73.5">P$95</text>
<text x="110.1" y="75.7">P$97</text>
<text x="110.1" y="77.9">P$99</text>
<text x="118.5" y="72.3">PA8</text>
<text x="118.5" y="74.5">PC8</text>
<text x="118.5" y="76.7">PC6</text>
<text x="128.4" y="74.5">PC9</text>
<text x="128.4" y="76.7">PC7</text>
<text x="128.7" y="72.3">PA9</text>
<text x="136.1" y="73.5">P$96</text>
<text x="136.1" y="75.7">P$98</text>
<text x="136.1" y="77.9">P$100</text>
<text x="43.7" y="78.9">GND4</text>
<text x="52.1" y="78.9">GND5</text>
<text x="118.5" y="78.9">GND8</text>
<text x="126.9" y="78.9">GND9</text>
<text x="79.9" y="97.7">1</text>
<text x="83.3" y="98.7">VI</text>
<text x="86.1" y="101.8">GND</text>
<text x="89.8" y="98.7">VO</text>
<text x="94.8" y="97.7">3</text>
<text x="87.6" y="103.8" transform="rotate(-90 87.6 103.8)">2</text>
<text x="146.4" y="104.3">1</text>
<text x="146.4" y="106.5">2</text>
<text x="28.8" y="115.3">1</text>
<text x="28.8" y="117.5">2</text>
<text x="28.8" y="119.7">3</text>
<text x="79.9" y="128.5">1</text>
<text x="83.3" y="129.5">VI</text>
<text x="89.8" y="129.5">VO</text>
<text x="94.8" y="128.5">3</text>
<text x="86.1" y="132.6">GND</text>
<text x="87.6" y="134.6" transform="rotate(-90 87.6 134.6)">2</text>
<text x="37.3" y="161.6">5V</text>
<text x="59.1" y="161.6">RXD</text>
<text x="35.5" y="166">GND</text>
<text x="43.7" y="166.9">GND</text>
<text x="43.7" y="162.5">5V</text>
<text x="51.1" y="162.5">RXD</text>
<text x="94.3" y="163.8">CS</text>
<text x="100.9" y="164.7">CS</text>
<text x="105.3" y="164.7">MISO</text>
<text x="114.1" y="163.8">MISO</text>
<text x="35.7" y="170.4">VDD</text>
<text x="43.7" y="171.3">VDD</text>
<text x="50.9" y="171.3">GND</text>
<text x="59.1" y="170.4">GND@2</text>
<text x="92.1" y="172.6">MOSI</text>
<text x="93" y="168.2">SCK</text>
<text x="100.9" y="169.1">SCK</text>
<text x="100.9" y="173.5">MOSIGND</text>
<text x="106.1" y="169.1">VCC</text>
<text x="114.1" y="168.2">VCC</text>
<text x="114.1" y="172.6">GND</text>
<text x="35.9" y="174.8">TXD</text>
<text x="43.7" y="175.7">TXD</text>
<text x="90.5" y="197.7">GND</text>
<text x="98.7" y="196.8">GND</text>
<text x="34.9" y="203.4">VCC</text>
<text x="90.7" y="202.1">RXD</text>
<text x="98.7" y="201.2">RXD</text>
<text x="26.7" y="208.7">GND</text>
<text x="26.9" y="204.3">VCC</text>
<text x="34.9" y="207.8">GND</text>
<text x="90.9" y="206.5">TXD</text>
<text x="98.7" y="205.6">TXD</text>
<text x="27.1" y="213.1">TXD</text>
<text x="34.9" y="212.2">TXD</text>
<text x="26.9" y="217.5">RXD</text>
<text x="34.9" y="216.6">RXD</text>
</g>
<g font-size="1.5" fill="#c90d0c">
<text x="102.8" y="102.1" transform="rotate(-90 102.8 102.1)">+</text>
<text x="102.8" y="132.9" transform="rotate(-90 102.8 132.9)">+</text>
</g>
</svg>
